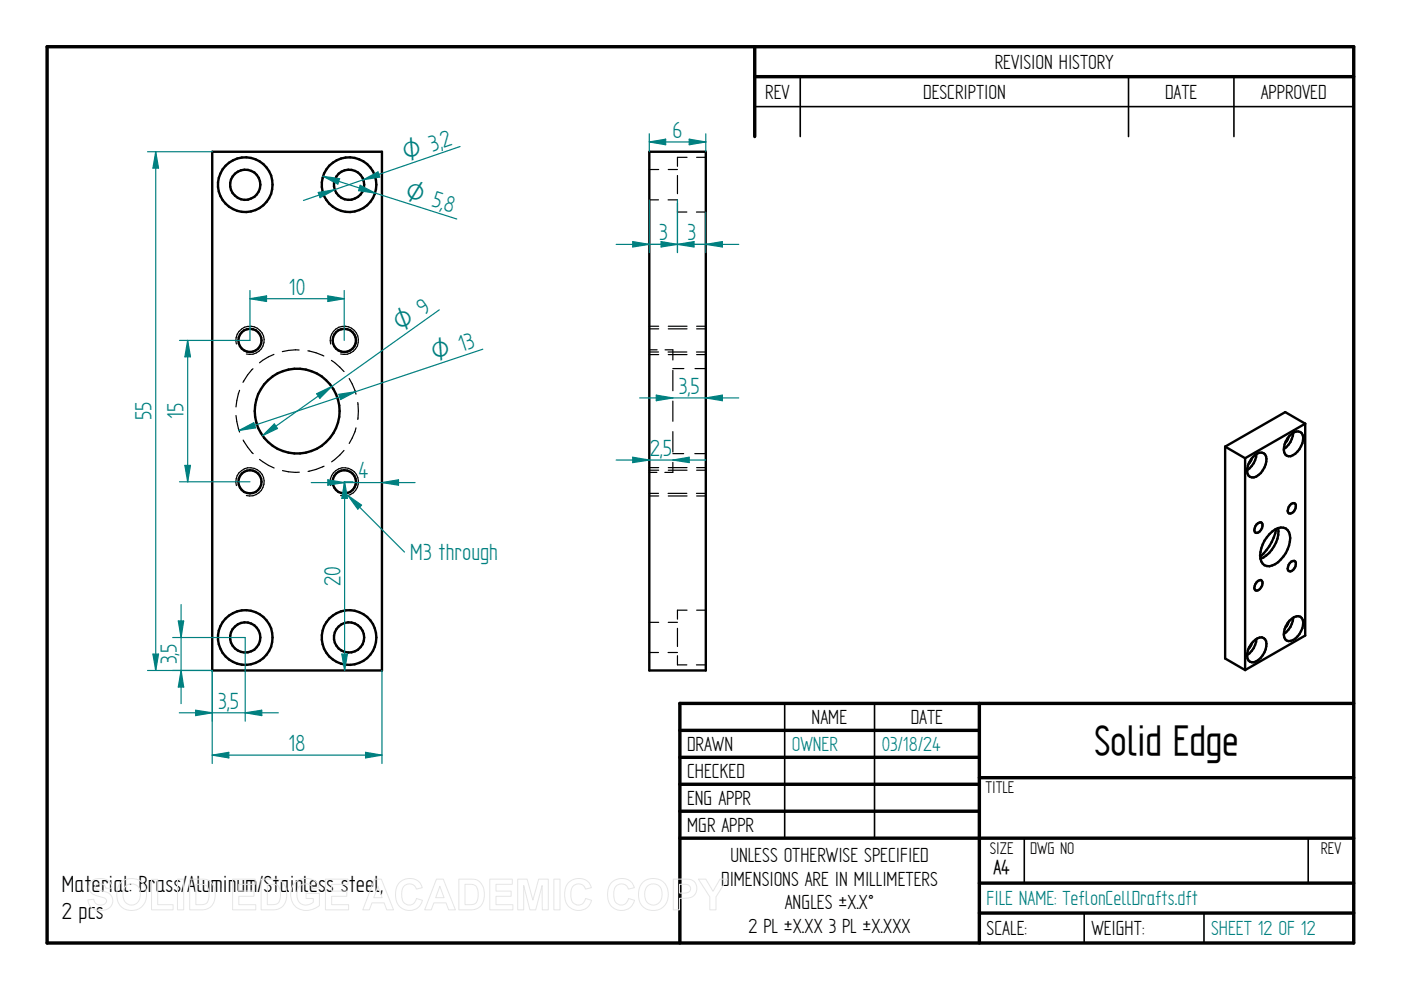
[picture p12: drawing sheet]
<svg xmlns="http://www.w3.org/2000/svg" width="297mm" height="210mm" viewBox="0 0 297 210" stroke-linecap="round" stroke-linejoin="round" font-family="sans-serif">
<g fill="none" stroke="#000" stroke-width=".72">
<path d="M10 9.9h277v190h-277zM160 9.9v19.1M160 16.3h127M144.1 154.9h63.5M207.6 149.1v50.8M287 149.1h-142.9v50.8M144.1 160.6h63.5M144.1 166.3h63.5M144.1 172h63.5M144.1 177.7h142.9M207.6 164.9h79.4M207.6 187.2h79.4"/>
<path d="M207.6 193.6h79.4"/>
</g>
<path d="M169.7 16.3v12.7M239.3 16.3v12.7M261.6 16.3v12.7M160 22.6h127M166.4 149.1v28.6M185.4 149.1v28.6M217.2 177.8v9.4M277.4 177.8v9.4M229.9 193.6v6.3M255.3 193.6v6.3" fill="none" stroke="#000" stroke-width=".34"/>
<g fill="none" stroke="#000" stroke-width=".51">
<path d="M45 32.2h36v110h-36zM137.7 32.2h11.9v110h-11.9z"/>
<circle cx="52" cy="39.1" r="3.2"/>
<circle cx="52" cy="39.2" r="5.8"/>
<circle cx="74" cy="39.1" r="3.2"/>
<circle cx="74" cy="39.1" r="5.8"/>
<circle cx="53" cy="72.2" r="2.46"/>
<circle cx="73" cy="72.2" r="2.48"/>
<circle cx="63" cy="87.2" r="9"/>
<circle cx="53" cy="102.2" r="2.46"/>
<circle cx="73" cy="102.2" r="2.48"/>
<circle cx="52" cy="135.2" r="5.8"/>
<circle cx="52" cy="135.1" r="3.2"/>
<circle cx="74" cy="135.2" r="5.8"/>
<circle cx="74" cy="135.1" r="3.2"/>
</g>
<g fill="none" stroke="#000" stroke-width=".25">
<path d="M137.7 35.9h2M141.7 35.9h1.9M143.6 37.2v3.9M145.7 33.4h-2.1v1.9M147.7 33.4h1.9M137.7 42.4h1.9M141.6 42.4h2M143.6 43v2h2M147.7 45h1.9M50.1 72.9a2.99 2.99 0 0 1 2.6-3.7 2.99 2.99 0 0 1 3.3 3.2 2.99 2.99 0 0 1-3.8 2.7M53.6 78.2l-1.1 1.3-1 1.6M58.1 75.1l-1.2 .5-1.9 1.3"/>
<path d="M63.4 74.2l-2.2 .1-1.3 .2M65.3 74.4l1.7 .4 1.7 .7M70.1 72.9a3 3 0 0 1 2.6-3.7 3 3 0 0 1 3.3 3.2 3 3 0 0 1-3.8 2.7M70.3 76.4l2.6 2.4M137.7 74.6h1.9M137.7 69.7h2M137.7 75.2h2M137.7 69.2h2M137.7 74.2h1.6M141 74.2h1.7v2.1M141.6 74.6h4M141.7 69.7h4"/>
<path d="M141.7 75.2h4M141.7 69.2h4M142.7 78.1h2.3M142.7 78.5v4.3M147.4 78.1h2.2M147.7 74.6h1.9M147.7 69.7h1.9M147.7 75.2h1.9M147.7 69.2h1.9M50 88.1l.8 3.5M50.8 82.8l-.6 2.2-.2 1.3M51.6 93.3l.9 1.5 1.2 1.4"/>
<path d="M55 97.4l1.9 1.3 1.2 .5M59.9 99.8l1.3 .2 2.3 .1M68.7 98.8l-1.7 .7-1.7 .4M72.9 95.5l-.9 1-1.7 1.4M74 80.3l.7 1.1 .8 2.2M75.5 90.7l-.2 .8-1.3 2.5M75.9 85.3l.1 1.9-.1 1.7M137.7 99.7h2M137.7 99.1h2M141.7 99.7h4M141.7 99.1h4M142.7 96.2h2.2"/>
<path d="M142.7 85v4.3M142.7 91.5v4.3M142.7 98v2.2h-1.7M147.3 96.2h2.3M147.7 99.7h1.9M147.7 99.1h1.9M50.1 103a3 3 0 0 1 2.7-3.8 3 3 0 0 1 3.2 3.2 3 3 0 0 1-3.8 2.7M70.1 103a3 3 0 0 1 2.6-3.8 3 3 0 0 1 3.3 3.2 3 3 0 0 1-3.8 2.7M137.7 104.6h1.9M137.7 105.2h2M137.7 100.2h1.6M141.6 104.6h4"/>
<path d="M141.7 105.2h4M147.7 104.6h1.9M147.7 105.2h1.9M137.7 138.3h1.9M137.7 132h2M141.6 138.3h2M141.7 132h1.9M143.6 133.2v3.9M143.6 139v2h2M145.7 129.4h-2.1v1.9M147.7 129.4h1.9M147.7 141h1.9"/>
</g>
<path d="M53 61.6v10.6M53 63.3l3.5-.6v1.2zM73 61.6v10.6" fill="none" stroke="#008080" stroke-width=".25"/>
<path d="M53 63.3l3.5-.6v1.2z" fill="#008080"/>
<path d="M69.5 62.7l3.5 .6-3.5 .6z" fill="none" stroke="#008080" stroke-width=".25"/>
<path d="M69.5 62.7l3.5 .6-3.5 .6z" fill="#008080"/>
<path d="M38.1 72.2h14.9M39.8 72.2l.6 3.4h-1.2zM53 63.3h20M38.1 102.2h14.9" fill="none" stroke="#008080" stroke-width=".25"/>
<path d="M39.8 72.2l.6 3.4h-1.2z" fill="#008080"/>
<path d="M39.2 98.7h1.2l-.6 3.5z" fill="none" stroke="#008080" stroke-width=".25"/>
<path d="M39.2 98.7h1.2l-.6 3.5z" fill="#008080"/>
<path d="M39.8 72.2v30M69.5 101.7l3.5 .6-3.5 .6zM73 102.2v1.9" fill="none" stroke="#008080" stroke-width=".25"/>
<path d="M69.5 101.7l3.5 .6-3.5 .6z" fill="#008080"/>
<path d="M81 102.3l3.5-.6v1.2z" fill="none" stroke="#008080" stroke-width=".25"/>
<path d="M81 102.3l3.5-.6v1.2z" fill="#008080"/>
<path d="M66 102.3h22M73 102.2h1.8M73.1 102.2l.6 3.5h-1.2z" fill="none" stroke="#008080" stroke-width=".25"/>
<path d="M73.1 102.2l.6 3.5h-1.2z" fill="#008080"/>
<path d="M72.5 138.7h1.2l-.6 3.5z" fill="none" stroke="#008080" stroke-width=".25"/>
<path d="M72.5 138.7h1.2l-.6 3.5z" fill="#008080"/>
<path d="M102.4 74l-51.7 17.3M50.7 91.3l3.1-1.7 .4 1.1zM73.1 102.2v40" fill="none" stroke="#008080" stroke-width=".25"/>
<path d="M50.7 91.3l3.1-1.7 .4 1.1z" fill="#008080"/>
<path d="M71.8 83.6l3.6-.5-3.2 1.6z" fill="none" stroke="#008080" stroke-width=".25"/>
<path d="M71.8 83.6l3.6-.5-3.2 1.6z" fill="#008080"/>
<path d="M93.1 65.7l-37.4 26.7M55.7 92.4l2.5-2.5 .6 .9z" fill="none" stroke="#008080" stroke-width=".25"/>
<path d="M58.2 89.9l.6 .9-3.1 1.6z" fill="#008080"/>
<path d="M67.1 83.5l3.2-1.5-2.5 2.5z" fill="none" stroke="#008080" stroke-width=".25"/>
<path d="M67.1 83.5l3.2-1.5-2.5 2.5z" fill="#008080"/>
<path d="M68.5 37.4l28.4 9M68.5 37.4l3.5 .5-.4 1.1z" fill="none" stroke="#008080" stroke-width=".25"/>
<path d="M68.5 37.4l3.5 .5-.4 1.1z" fill="#008080"/>
<path d="M76.4 39.3l3.1 1.6-3.5-.5z" fill="none" stroke="#008080" stroke-width=".25"/>
<path d="M76.4 39.3l3.1 1.6-3.5-.5z" fill="#008080"/>
<path d="M97.5 31.1l-33.2 11.4M67.5 40.8l3.5-.6-3.1 1.7z" fill="none" stroke="#008080" stroke-width=".25"/>
<path d="M67.5 40.8l3.5-.6-3.1 1.7z" fill="#008080"/>
<path d="M77 38.1l3.1-1.7 .4 1.1z" fill="none" stroke="#008080" stroke-width=".25"/>
<path d="M77 38.1l3.1-1.7 .4 1.1z" fill="#008080"/>
<path d="M140.2 51.2l3.4 .6-3.4 .6zM143.6 45v8.6M149.6 45v8.6" fill="none" stroke="#008080" stroke-width=".25"/>
<path d="M140.2 51.2l3.4 .6-3.4 .6z" fill="#008080"/>
<path d="M149.6 51.8l3.6-.6v1.2z" fill="none" stroke="#008080" stroke-width=".25"/>
<path d="M149.6 51.8l3.6-.6v1.2z" fill="#008080"/>
<path d="M134.2 51.2l3.5 .6-3.5 .6zM136.6 51.8h20M137.7 42.4v11.2M143.6 42.4v11.2" fill="none" stroke="#008080" stroke-width=".25"/>
<path d="M134.2 51.2l3.5 .6-3.5 .6z" fill="#008080"/>
<path d="M143.6 51.8l3.5-.6v1.2z" fill="none" stroke="#008080" stroke-width=".25"/>
<path d="M143.6 51.8l3.5-.6v1.2z" fill="#008080"/>
<path d="M137.7 30.1l3.4-.6v1.2zM137.7 28.4v3.8M149.6 28.4v3.8M130.6 51.8h20.1" fill="none" stroke="#008080" stroke-width=".25"/>
<path d="M137.7 30.1l3.4-.6v1.2z" fill="#008080"/>
<path d="M146.1 29.5l3.5 .6-3.5 .6z" fill="none" stroke="#008080" stroke-width=".25"/>
<path d="M146.1 29.5l3.5 .6-3.5 .6z" fill="#008080"/>
<path d="M137.7 30.1h11.9M142.7 97.5l3.4-.6v1.2z" fill="none" stroke="#008080" stroke-width=".25"/>
<path d="M142.7 97.5l3.4-.6v1.2z" fill="#008080"/>
<path d="M134.2 96.9l3.5 .6-3.5 .6z" fill="none" stroke="#008080" stroke-width=".25"/>
<path d="M134.2 96.9l3.5 .6-3.5 .6z" fill="#008080"/>
<path d="M130.6 97.5h19M139.1 83.8l3.6 .6-3.6 .6z" fill="none" stroke="#008080" stroke-width=".25"/>
<path d="M139.1 83.8l3.6 .6-3.6 .6z" fill="#008080"/>
<path d="M149.6 84.4l3.6-.6v1.2z" fill="none" stroke="#008080" stroke-width=".25"/>
<path d="M149.6 84.4l3.6-.6v1.2z" fill="#008080"/>
<path d="M135.6 84.4h21M52 135.2v17.7M45 142.2v10.7M52 151.1l3.5-.5v1.1z" fill="none" stroke="#008080" stroke-width=".25"/>
<path d="M52 151.1l3.5-.5v1.1z" fill="#008080"/>
<path d="M41.5 150.6l3.5 .5-3.5 .6z" fill="none" stroke="#008080" stroke-width=".25"/>
<path d="M41.5 150.6l3.5 .5-3.5 .6z" fill="#008080"/>
<path d="M36.6 135.2h15.4M36.6 142.2h8.4M38 151.1h21M38.4 142.2l.5 3.5h-1.1z" fill="none" stroke="#008080" stroke-width=".25"/>
<path d="M38.4 142.2l.5 3.5h-1.1z" fill="#008080"/>
<path d="M37.8 131.7h1.1l-.5 3.5z" fill="none" stroke="#008080" stroke-width=".25"/>
<path d="M37.8 131.7h1.1l-.5 3.5z" fill="#008080"/>
<path d="M31.3 32.2h13.7M32.4 138.7h1.2l-.6 3.5zM38.4 128.2v21M31.3 142.2h13.7" fill="none" stroke="#008080" stroke-width=".25"/>
<path d="M32.4 138.7h1.2l-.6 3.5z" fill="#008080"/>
<path d="M33 32.2l.6 3.4h-1.2z" fill="none" stroke="#008080" stroke-width=".25"/>
<path d="M33 32.2l.6 3.4h-1.2z" fill="#008080"/>
<path d="M33 32.2v110M45 142.2v19.7M77.5 159.5l3.5 .6-3.5 .6zM81 142.2v19.7" fill="none" stroke="#008080" stroke-width=".25"/>
<path d="M77.5 159.5l3.5 .6-3.5 .6z" fill="#008080"/>
<path d="M45 160.1l3.5-.6v1.2z" fill="none" stroke="#008080" stroke-width=".25"/>
<path d="M45 160.1l3.5-.6v1.2z" fill="#008080"/>
<path d="M73.8 105.1l12 12M45 160.1h36" fill="none" stroke="#008080" stroke-width=".25"/>
<g fill="none" stroke="#000" stroke-width=".51">
<path d="M259.8 94.7l4.2 2.5M259.8 94.7v44.9l4.2 2.5M264 97.2v44.9M265.4 97.2l-.7 1.2M265.6 96.9a2.05 2.05 0 0 1 2.3-.8 2.36 2.36 0 0 1 .2 3 3.2 3.2 0 0 1-2.7 2.1 1.35 1.35 0 0 1-.9-1.9 4.6 4.6 0 0 1 1.1-2.4zM266.4 96.3a4.5 4.5 0 0 1-2 3.4M273.2 92.7l-.7 1.2M273.4 92.4a2.08 2.08 0 0 1 2.3-.8 2.3 2.3 0 0 1 .1 3 3.1 3.1 0 0 1-2.6 2.1 1.36 1.36 0 0 1-1-1.9 4.6 4.6 0 0 1 1.2-2.4zM274.2 91.8a4.5 4.5 0 0 1-2 3.4M276.7 89.8l-4.2-2.4-12.7 7.3M276.7 89.8v44.9l-12.7 7.4M276.7 89.8l-12.7 7.4"/>
<path d="M266.4 111.2a.72 .72 0 0 1 1.3-.1 1.58 1.58 0 0 1-1.5 1.8 1.21 1.21 0 0 1 .2-1.7zM269.2 113.2a2.99 2.99 0 0 1 3.4-1.1 3.1 3.1 0 0 1 .7 3.6 6.3 6.3 0 0 1-4.1 4.4 1.94 1.94 0 0 1-2-2.3 7.3 7.3 0 0 1 2-4.6zM270.6 112.1a10.5 10.5 0 0 1-3.4 5.9M271 112a6.7 6.7 0 0 1-3.8 6.5M273.5 119.4a.72 .72 0 0 1 1.2-.1 1.77 1.77 0 0 1-1.1 1.9l-.3-.1a1.15 1.15 0 0 1 .2-1.7zM273.8 106.8l.6-.1a1.3 1.3 0 0 1-.5 2.1h-.6a1.52 1.52 0 0 1 .5-2zM265.4 136.4l-.7 1.2M265.6 136.1a2.05 2.05 0 0 1 2.3-.8 2.36 2.36 0 0 1 .2 3 3.2 3.2 0 0 1-2.7 2.1 1.35 1.35 0 0 1-.9-1.9 4.3 4.3 0 0 1 1.1-2.4zM266.4 135.5a4.5 4.5 0 0 1-2 3.4M266.7 123.2l.6-.2a1.34 1.34 0 0 1-.5 2.1l-.6 .1a1.51 1.51 0 0 1 .5-2zM273.2 131.9l-.7 1.2M273.4 131.6a2.19 2.19 0 0 1 2.3-.8 2.34 2.34 0 0 1 .1 3 2.78 2.78 0 0 1-3 2 2.41 2.41 0 0 1-.2-3z"/>
<path d="M274.2 131a4.5 4.5 0 0 1-2 3.4"/>
</g>
<path d="M73.8 105.1l2.9 2-.8 .9z" fill="#008080"/>
<path d="M73.8 105.1l2.9 2-.8 .8z" fill="none" stroke="#008080" stroke-width=".25"/>
<g fill="none" stroke="#e6e6e6" stroke-width=".21">
<path d="M19.3 186.9a3.1 3.1 0 0 1 4 .2l.4 1.2h-1.3a1.29 1.29 0 0 0-1-.9 1.29 1.29 0 0 0-1.2 .5l.1 .5 .4 .2a4.8 4.8 0 0 1 2.9 1.4 2.1 2.1 0 0 1-.2 2.3 2.1 2.1 0 0 1-2.1 .7 2.35 2.35 0 0 1-2.7-2.2l1.3-.1a1.41 1.41 0 0 0 1.2 1.2 1.41 1.41 0 0 0 1.5-.9 1.28 1.28 0 0 0-1.3-.9 2.4 2.4 0 0 1-2.4-2l.1-.6zM25.8 186.9a3.3 3.3 0 0 1 3.8-.2 3.3 3.3 0 0 1 1.4 3.6 3.2 3.2 0 0 1-3.6 2.7 3.2 3.2 0 0 1-2.6-3.8 3.1 3.1 0 0 1 1-2.3zM26.6 188a1.87 1.87 0 0 1 2.2-.4 1.87 1.87 0 0 1 1 2 1.88 1.88 0 0 1-1.9 2.3 1.88 1.88 0 0 1-1.8-2.3l.1-.8zM32.1 186.4h1.3v5.4h3.3v1.1h-4.6zM37.6 186.4h1.3v6.5h-1.3zM40.2 186.4h2.4a2.79 2.79 0 0 1 3 3.3 2.8 2.8 0 0 1-2.9 3.2h-2.5zM41.5 187.5a2.64 2.64 0 0 1 2.4 .5 3.3 3.3 0 0 1-.2 3.6l-.9 .2h-1.3zM49.3 186.4h4.8v1.1h-3.5v1.4h3.2v1.1h-3.2v1.8h3.6v1.1h-4.9zM55.4 186.4h2.3a2.79 2.79 0 0 1 3.1 3.3 2.8 2.8 0 0 1-3 3.2h-2.4zM56.7 187.5a2.64 2.64 0 0 1 2.4 .5 3.3 3.3 0 0 1-.3 3.6l-.8 .2h-1.3zM62.4 187.2a3.4 3.4 0 0 1 4.9 .2l.4 .8-1.3 .2a1.83 1.83 0 0 0-2.2-.9 1.83 1.83 0 0 0-1.3 2.1 2.02 2.02 0 0 0 1.1 2.1 2.02 2.02 0 0 0 2.4-.4v-.8h-1.5v-1.1h2.8v2.6a3.6 3.6 0 0 1-5.8-1 4 4 0 0 1 .5-3.8zM69 186.4h4.8v1.1h-3.5v1.4h3.2v1.1h-3.2v1.8h3.6v1.1h-4.9z"/>
<path d="M79.4 186.4h1.5l2.5 6.5h-1.4l-.6-1.5h-2.5l-.6 1.5h-1.4zM80.1 187.9l.9 2.4h-1.8zM84.7 187.2a2.86 2.86 0 0 1 4.8 1l-1.2 .3a1.58 1.58 0 0 0-1.9-1.1 1.58 1.58 0 0 0-1.2 1.8 2.19 2.19 0 0 0 1.2 2.7 1.54 1.54 0 0 0 1.9-1.4l1.3 .4a2.92 2.92 0 0 1-3.4 2.1 2.92 2.92 0 0 1-2.3-3.3l.2-1.5zM92.5 186.4h1.5l2.6 6.5h-1.5l-.5-1.5h-2.6l-.6 1.5h-1.4zM93.3 187.9l.8 2.4h-1.7zM97.3 186.4h2.3a2.79 2.79 0 0 1 3.1 3.3 2.8 2.8 0 0 1-3 3.2h-2.4zM98.6 187.5a2.64 2.64 0 0 1 2.4 .5 3.3 3.3 0 0 1-.3 3.6l-.8 .2h-1.3zM103.8 186.4h4.8v1.1h-3.4v1.4h3.2v1.1h-3.2v1.8h3.6v1.1h-5zM109.8 186.4h2l1.2 4.4 1.2-4.4h2v6.5h-1.2l-.1-5.2-1.3 5.2h-1.3l-1.3-5.2v5.2h-1.2zM117.4 186.4h1.3v6.5h-1.3zM120.5 187.2a2.86 2.86 0 0 1 4.9 1l-1.3 .3a1.58 1.58 0 0 0-1.8-1.1 1.58 1.58 0 0 0-1.3 1.8 2.19 2.19 0 0 0 1.3 2.7 1.54 1.54 0 0 0 1.9-1.4l1.2 .4a2.92 2.92 0 0 1-3.4 2.1 2.92 2.92 0 0 1-2.3-3.3l.2-1.5zM129.6 187.2a2.86 2.86 0 0 1 4.9 1l-1.3 .3a1.58 1.58 0 0 0-1.8-1.1 1.58 1.58 0 0 0-1.3 1.8 2.19 2.19 0 0 0 1.3 2.7 1.54 1.54 0 0 0 1.9-1.4l1.2 .4a2.92 2.92 0 0 1-3.4 2.1 2.92 2.92 0 0 1-2.3-3.3l.2-1.5z"/>
<path d="M136.5 186.9a3.3 3.3 0 0 1 3.7-.2 3.3 3.3 0 0 1 1.5 3.6 3.2 3.2 0 0 1-3.7 2.7 3.2 3.2 0 0 1-2.6-3.8 3.1 3.1 0 0 1 1.1-2.3zM137.2 188a1.87 1.87 0 0 1 2.2-.4 1.87 1.87 0 0 1 1 2 1.88 1.88 0 0 1-1.9 2.3 1.88 1.88 0 0 1-1.8-2.3l.1-.8zM142.7 186.4h2.1a2.49 2.49 0 0 1 2.7 1 2.11 2.11 0 0 1-.1 2.2 2.11 2.11 0 0 1-2.1 .8l-1.2 .1v2.4h-1.4zM144.1 187.5h.6a1.28 1.28 0 0 1 1.7 .9 1.21 1.21 0 0 1-1.6 1h-.7zM148.1 186.4h1.5l1.6 2.6 1.5-2.6h1.5l-2.4 3.8v2.7h-1.3v-2.7z"/>
</g>
<text font-size="10.1" x="232" y="160.1">Solid Edge</text>
<g font-size="5.6" fill="#008080">
<text x="142.6" y="29.3">6</text>
<text x="94.1" y="31.3" transform="rotate(-19 94.1 31.3)">2</text>
<text x="93.8" y="44.6" transform="rotate(18 93.8 44.6)">8</text>
<text x="139.7" y="50.9">3</text>
<text x="145.8" y="50.9">3</text>
<text x="61.3" y="62.4">10</text>
<text x="143.9" y="83.5">3,5</text>
<text x="32.1" y="89.2" transform="rotate(-90 32.1 89.2)">55</text>
<text x="38.9" y="88.9" transform="rotate(-90 38.9 88.9)">15</text>
<text x="76" y="101.4">4</text>
<text x="137.7" y="96.6">2,5</text>
<text x="87" y="118.8">M3 through</text>
<text x="72.2" y="124.3" transform="rotate(-90 72.2 124.3)">20</text>
<text x="37.5" y="140.9" transform="rotate(-90 37.5 140.9)">3,5</text>
<text x="46.3" y="150.3">3,5</text>
<text x="61.2" y="159.3">18</text>
</g>
<g font-size="5.6">
<text x="13.1" y="189.1">Material: Brass/Aluminum/Stainless steel,</text>
<text x="13.1" y="194.8">2 pcs</text>
</g>
<g font-size="5.4" fill="#008080">
<text x="86.1" y="34.1" transform="rotate(-19 86.1 34.1)">O 3,</text>
<text x="85.6" y="42" transform="rotate(18 85.6 42)">O 5,</text>
<text x="85" y="70.4" transform="rotate(-35 85 70.4)">O 9</text>
<text x="92.2" y="76.5" transform="rotate(-18 92.2 76.5)">O 13</text>
</g>
<g font-size="4.9">
<text x="210.9" y="14.6">REVISION HISTORY</text>
<text x="162.2" y="20.9">REV</text>
<text x="195.7" y="20.9">DESCRIPTION</text>
<text x="247" y="20.9">DATE</text>
<text x="267.3" y="20.9">APPROVED</text>
<text x="172.1" y="153.5">NAME</text>
<text x="193.1" y="153.5">DATE</text>
<text x="145.7" y="159.2">DRAWN</text>
<text x="145.7" y="164.9">CHECKED</text>
<text x="145.7" y="170.6">ENG APPR</text>
<text x="145.7" y="176.3">MGR APPR</text>
<text x="154.9" y="182.8">UNLESS OTHERWISE SPECIFIED</text>
<text x="152.9" y="187.8">DIMENSIONS ARE IN MILLIMETERS</text>
<text x="158.7" y="197.7">2 PL ±X.XX 3 PL ±X.XXX</text>
<text x="166.4" y="192.8">ANGLES ±X.X°</text>
<text x="209.2" y="198.2">SCALE:</text>
<text x="231.4" y="198.2">WEIGHT:</text>
</g>
<g font-size="4.9" fill="#008080">
<text x="167.9" y="159.2">OWNER</text>
<text x="186.9" y="159.2">03/18/24</text>
<text x="209.2" y="191.9">FILE NAME: TeflonCellDrafts.dft</text>
<text x="256.8" y="198.3">SHEET 12 OF 12</text>
</g>
<text font-size="4.8" x="210.6" y="185.2">A4</text>
<g font-size="4.1">
<text x="208.9" y="168.1">TITLE</text>
<text x="209.8" y="181">SIZE</text>
<text x="218.4" y="181">DWG NO</text>
<text x="280" y="181">REV</text>
</g>
</svg>
